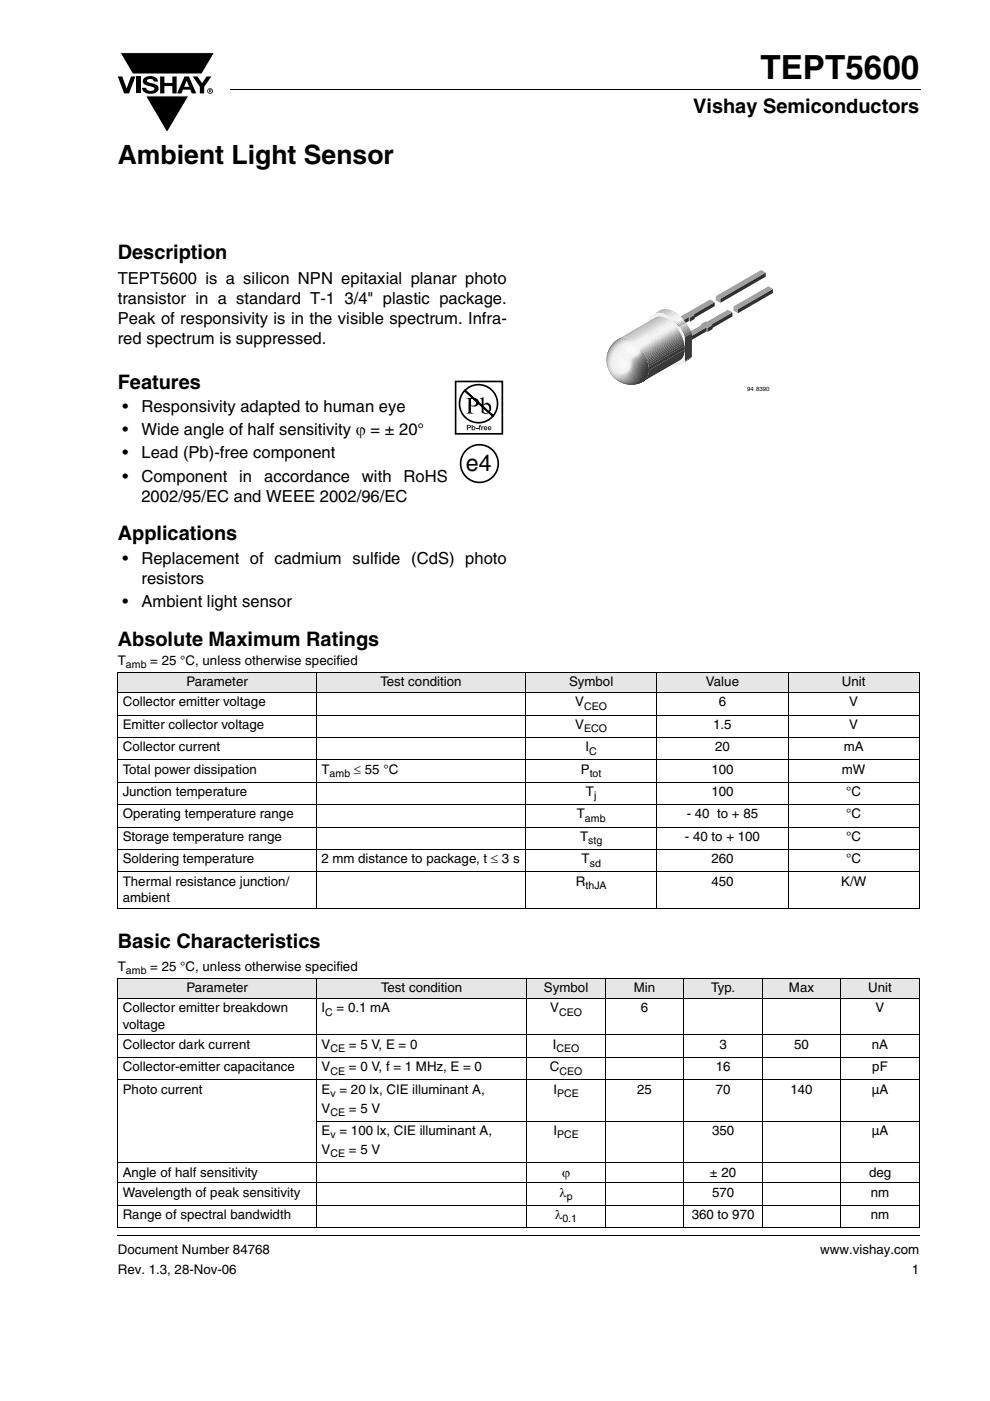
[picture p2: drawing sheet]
<svg xmlns="http://www.w3.org/2000/svg" width="210mm" height="297mm" viewBox="0 0 210 297" stroke-linecap="round" stroke-linejoin="round" font-family="sans-serif">
<g fill="#000">
<path d="M25 16.2h.9l1 2.5 .9-2.5h.9l-1.3 3.6h-1.1zM25.5 11.2h20l-2.7 4.5h-14.7zM28.9 16.2h.9v3.6h-.9zM30.6 16.5a2.1 2.1 0 0 1 2.8 .3l.1 .5h-.9a.79 .79 0 0 0-.7-.6 .79 .79 0 0 0-.7 .4l.2 .3 1 .3a1.08 1.08 0 0 1 1.2 1 1.08 1.08 0 0 1-1.1 1.1 1.73 1.73 0 0 1-2.4-1.2h.9a.96 .96 0 0 0 .8 .7 .96 .96 0 0 0 1-.5 1.68 1.68 0 0 0-1.6-.7 .92 .92 0 0 1-.9-.6 .92 .92 0 0 1 .3-1zM34 16.2h.9v1.4h1.7v-1.4h.9v3.6h-.9v-1.5h-1.7v1.5h-.9zM40.9 16.2h1l1 1.4 .9-1.4h1l-1.5 2.2v1.4h-.9v-1.4zM48.9 18.9l.1 .2zM30.9 20.3h9.2l-4.7 7.8zM24.9 261.9l.1 .2z"/>
<path d="M39.6 17.1l-.5 1.3h1zM39.1 16.2h1l1.5 3.6h-.9l-.3-.8h-1.6l-.3 .8h-.9z"/>
<path d="M44.5 19.1v.1h.2v-.1zM44.3 18.9l.5 .1v.1l-.1 .2 .1 .3-.3-.3-.2 .3zM44.1 19.3a.46 .46 0 0 0 .9 0 .46 .46 0 0 0-.9 0zM44 19.3a.6 .6 0 0 1 1.2 0 .6 .6 0 0 1-1.2 0z"/>
</g>
<path d="M25.5 11.2h20l-2.7 4.5h-14.7zM30.9 20.3h9.2l-4.7 7.8z" fill="none" stroke="#fff" stroke-width=".21"/>
<path d="M49 19h146.3M25 262h170.1" fill="none" stroke="#000" stroke-width=".21"/>
<g fill="#fff">
<path d="M113.5 41h81v60h-81z"/>
<path d="M128.6 57.3h35.3v25.9h-35.3z"/>
</g>
<g fill="#2c2c2c">
<path d="M147.1 66.6l4.5-2.5v.8l-4.5 2.6z"/>
<path d="M146.3 67.3l1.1-.5v.8l-1.1 .6z"/>
</g>
<path d="M146.1 67.2l.2 .1v.9l-.2-.1z" fill="#a3a3a3"/>
<path d="M150.9 68.8l4.4-2.6v.9l-4.4 2.6z" fill="#2c2c2c"/>
<g fill="#a3a3a3">
<path d="M148.7 68.7l.2 .1v.9l-.2-.1z"/>
<path d="M149.9 69.4l.2 .1v.9l-.2-.1z"/>
</g>
<path d="M150.1 69.5l1-.6v.9l-1 .6z" fill="#2c2c2c"/>
<path d="M140.7 69.2l1 .6v.8l-1-.5z" fill="#a3a3a3"/>
<path d="M141.7 69.8l4.4-2.6v.9l-4.4 2.5z" fill="#2c2c2c"/>
<path d="M140.7 69.2l9.9-5.7 1 .6-4.5 2.5 .3 .2-1.1 .5-.2-.1-4.4 2.6z" fill="#9c9c9c"/>
<path d="M139.2 70.1l1.5-.9v.9l-1.5 .8z" fill="#3b3b3b"/>
<path d="M139.2 70.9l1.5-.8 1 .5-1.5 .9z" fill="#d3d3d3"/>
<path d="M145.4 72l4.5-2.6v.9l-4.5 2.5z" fill="#2c2c2c"/>
<path d="M144.5 71.4l.9 .6v.8l-.9-.5z" fill="#a3a3a3"/>
<path d="M144.5 71.4l4.4-2.6-.2-.1 1-.6 .2 .1 4.5-2.5 .9 .5-4.4 2.6 .2 .1-1 .6-.2-.1-4.5 2.6z" fill="#9c9c9c"/>
<path d="M144.6 77.1l.7-.6 1.5-.8-.5 .4z" fill="#373737"/>
<path d="M143 73.1l1.5-.8 .9 .5-1.5 .9z" fill="#d3d3d3"/>
<path d="M145.2 74a2.56 2.56 0 0 1-1.1 2.5z" fill="#373737"/>
<path d="M138.5 66.6l1.7-.9z" fill="#7c7c7c"/>
<path d="M138.7 66.5l1.6-.9z" fill="#838383"/>
<path d="M138.8 66.5l1.7-.9z" fill="#8b8b8b"/>
<path d="M139 66.4l1.7-.9z" fill="#939393"/>
<path d="M139.2 66.4l1.7-.9z" fill="#9a9a9a"/>
<path d="M139.4 66.3l1.7-.8z" fill="#a2a2a2"/>
<path d="M139.6 66.3l1.7-.8z" fill="#aaa"/>
<path d="M139.8 66.3l1.5-.8h.2l-1.5 .9z" fill="#b1b1b1"/>
<path d="M140 66.4l1.5-.9h.3l-1.5 .9z" fill="#b9b9b9"/>
<path d="M140.3 66.4l1.5-.9 .3 .1-1.5 .9z" fill="#c1c1c1"/>
<path d="M140.6 66.5l1.5-.9 .4 .2-1.5 .8z" fill="#c8c8c8"/>
<path d="M141 66.6l1.5-.8 .4 .2-1.4 .8z" fill="#d0d0d0"/>
<path d="M141.5 66.8l1.4-.8 .2 .1-1.5 .8z" fill="#d7d7d7"/>
<path d="M138.9 74.1l6.3-.8v.8z" fill="#373737"/>
<path d="M138.9 74.1l6.3-1.2v.4z" fill="#3e3e3e"/>
<path d="M138.9 74.1l6.2-1.6 .1 .4z" fill="#464646"/>
<path d="M138.9 74.1l6.1-1.9 .1 .3z" fill="#4e4e4e"/>
<path d="M138.9 74.1l6-2.2 .1 .3z" fill="#555"/>
<path d="M138.9 74.1l5.9-2.4 .1 .2z" fill="#5d5d5d"/>
<path d="M138.9 74.1l5.8-2.7 .1 .3z" fill="#656565"/>
<path d="M138.9 74.1l5.7-2.9 .1 .2z" fill="#6c6c6c"/>
<path d="M138.9 74.1l5.6-3.1 .1 .2z" fill="#747474"/>
<path d="M138.9 74.1l5.6-3.2v.1z" fill="#7c7c7c"/>
<path d="M138.9 74.1l5.5-3.4 .1 .2z" fill="#838383"/>
<path d="M138.9 74.1l5.4-3.5 .1 .1z" fill="#8b8b8b"/>
<path d="M138.9 74.1l5.3-3.7 .1 .2z" fill="#939393"/>
<path d="M138.9 74.1l5.3-3.8v.1z" fill="#9a9a9a"/>
<path d="M138.9 74.1l5.2-3.9 .1 .1z" fill="#a2a2a2"/>
<path d="M138.9 74.1l5.1-4 .1 .1z" fill="#aaa"/>
<path d="M138.9 74.1l5.1-4.1v.1z" fill="#b1b1b1"/>
<path d="M138.9 74.1l5-4.2 .1 .1z" fill="#b9b9b9"/>
<path d="M138.9 74.1l4.9-4.3 .1 .1z" fill="#c1c1c1"/>
<path d="M138.9 74.1l4.9-4.4v.1z" fill="#c8c8c8"/>
<path d="M138.9 74l4.8-4.4 .1 .1z" fill="#d0d0d0"/>
<path d="M138.9 73.9l4.7-4.4 .1 .1z" fill="#d7d7d7"/>
<path d="M138.9 73.8l4.6-4.4 .1 .1z" fill="#dfdfdf"/>
<path d="M138.9 73.7l4.5-4.4 .1 .1-4.6 4.4z" fill="#e7e7e7"/>
<path d="M138.9 73.6l4.5-4.4v.1l-4.5 4.4z" fill="#eee"/>
<path d="M143.2 69l.2 .2-4.5 4.4v-.2z" fill="#f1f1f1"/>
<path d="M142.6 68.4l.6 .6-4.3 4.4v-.6z" fill="#f2f2f2"/>
<path d="M142.4 68.2l.2 .2-3.7 4.4v-.2z" fill="#f1f1f1"/>
<path d="M142.2 68l.2 .2-3.5 4.4z" fill="#eee"/>
<path d="M142 67.9l.2 .1-3.3 4.5z" fill="#e7e7e7"/>
<path d="M141.8 67.7l.2 .2-3.1 4.4z" fill="#dfdfdf"/>
<path d="M141.5 67.5l.3 .2-2.9 4.5z" fill="#d7d7d7"/>
<path d="M141.1 67.4l.4 .1-2.6 4.5z" fill="#d0d0d0"/>
<path d="M140.8 67.2l.3 .2-2.2 4.4z" fill="#c8c8c8"/>
<path d="M140.5 67.2h.3l-1.9 4.5z" fill="#c1c1c1"/>
<path d="M140.3 67.1l.2 .1-1.6 4.4z" fill="#b9b9b9"/>
<path d="M140 67.1h.3l-1.4 4.5z" fill="#b1b1b1"/>
<path d="M139.9 67.1h.1l-1.1 4.4z" fill="#aaa"/>
<path d="M139.7 67.1h.2l-1 4.5z" fill="#a2a2a2"/>
<path d="M139.5 67.1h.2l-.8 4.5z" fill="#9a9a9a"/>
<path d="M139.4 67.2l.1-.1-.6 4.5z" fill="#939393"/>
<path d="M139.2 67.2h.2l-.5 4.5z" fill="#8b8b8b"/>
<path d="M139.1 67.3l.1-.1-.3 4.5z" fill="#838383"/>
<path d="M139 67.3h.1l-.2 4.5z" fill="#7c7c7c"/>
<path d="M145.3 71.5l1.5-.8v5l-1.5 .8z" fill="#3b3b3b"/>
<path d="M141.6 66.9l1.5-.8 .2 .1-1.5 .9z" fill="#d7d7d7"/>
<path d="M141.8 67.1l1.5-.9 .3 .2-1.5 .8z" fill="#dfdfdf"/>
<path d="M142.1 67.2l1.5-.8 .2 .2-1.5 .8z" fill="#e7e7e7"/>
<path d="M142.3 67.4l1.5-.8 .2 .1-1.5 .9z" fill="#eee"/>
<path d="M142.5 67.6l1.5-.9 .3 .2-1.5 .9z" fill="#f1f1f1"/>
<path d="M142.8 67.8l1.5-.9 .7 .8-1.5 .8z" fill="#f2f2f2"/>
<path d="M143.5 68.5l1.5-.8 .1 .2-1.5 .8z" fill="#f1f1f1"/>
<path d="M143.6 68.7l1.5-.8 .1 .1-1.4 .9z" fill="#eee"/>
<path d="M143.8 68.9l1.4-.9 .1 .1-1.4 .9z" fill="#e7e7e7"/>
<path d="M143.9 69l1.4-.9 .1 .2-1.5 .8z" fill="#dfdfdf"/>
<path d="M143.9 69.1l1.5-.8 .1 .1-1.5 .8z" fill="#d7d7d7"/>
<path d="M144 69.2l1.5-.8 .1 .1-1.5 .8z" fill="#d0d0d0"/>
<path d="M144.1 69.3l1.5-.8 .1 .1-1.5 .8z" fill="#c8c8c8"/>
<path d="M144.2 69.4l1.5-.8v.1l-1.4 .9z" fill="#c1c1c1"/>
<path d="M144.3 69.6l1.4-.9 .1 .1-1.5 .9z" fill="#b9b9b9"/>
<path d="M144.3 69.7l1.5-.9 .1 .1-1.5 .9z" fill="#b1b1b1"/>
<path d="M144.4 69.8l1.5-.9 .1 .2-1.5 .8z" fill="#aaa"/>
<path d="M144.5 69.9l1.5-.8v.1l-1.4 .8z" fill="#a2a2a2"/>
<path d="M144.6 70l1.4-.8 .1 .1-1.5 .9z" fill="#9a9a9a"/>
<path d="M144.6 70.2l1.5-.9 .1 .2-1.5 .8z" fill="#939393"/>
<path d="M144.7 70.3l1.5-.8 .1 .1-1.5 .9z" fill="#8b8b8b"/>
<path d="M144.8 70.5l1.5-.9 .1 .2-1.5 .9z" fill="#838383"/>
<path d="M144.9 70.7l1.5-.9 .1 .2-1.5 .9z" fill="#7c7c7c"/>
<path d="M145 70.9l1.5-.9 .1 .3-1.5 .8z" fill="#747474"/>
<path d="M145.1 71.1l1.5-.8 .1 .2-1.5 .9z" fill="#6c6c6c"/>
<path d="M145.2 71.4l1.5-.9 .1 .2-1.5 .8z" fill="#656565"/>
<path d="M139.2 70.1v.8l1 .6v-.9zM143 72.3v.8l.9 .6v-.9zM138.3 66.8a3.2 3.2 0 0 1 3.9 .5l1.5 1.5 .9 1.3 .7 1.4v5a2.59 2.59 0 0 1-3.7 .3 9.2 9.2 0 0 1-4.3-8.3l.2-.7z" fill="#eee"/>
<g fill="#373737">
<path d="M137.5 77.8l7.7-3.8a2.52 2.52 0 0 1-1 2.4l-7.7 4.5a3 3 0 0 0 1-3.1z"/>
<path d="M137.5 77.8l7.7-3.8a2.52 2.52 0 0 1-1 2.4l-6.7 2.2z"/>
<path d="M136.5 78.6h1v-.8l7.7-4.5a3.2 3.2 0 0 1-1 3.1z"/>
</g>
<path d="M137.5 77.3l7.7-4.4v.4l-7.7 4.5z" fill="#3e3e3e"/>
<path d="M137.4 77l7.7-4.5 .1 .4-7.7 4.4z" fill="#464646"/>
<path d="M137.3 76.7l7.7-4.5 .1 .3-7.7 4.5z" fill="#4e4e4e"/>
<path d="M137.2 76.4l7.7-4.5 .1 .3-7.7 4.5z" fill="#555"/>
<path d="M137.1 76.1l7.7-4.4 .1 .2-7.7 4.5z" fill="#5d5d5d"/>
<path d="M137 75.9l7.7-4.5 .1 .3-7.7 4.4z" fill="#656565"/>
<path d="M136.9 75.7l7.7-4.5 .1 .2-7.7 4.5z" fill="#6c6c6c"/>
<path d="M136.8 75.5l7.7-4.5 .1 .2-7.7 4.5z" fill="#747474"/>
<path d="M136.8 75.3l7.7-4.4v.1l-7.7 4.5z" fill="#7c7c7c"/>
<path d="M136.7 75.1l7.7-4.4 .1 .2-7.7 4.4z" fill="#838383"/>
<path d="M136.6 75l7.7-4.4 .1 .1-7.7 4.4z" fill="#8b8b8b"/>
<path d="M136.5 74.9l7.7-4.5 .1 .2-7.7 4.4z" fill="#939393"/>
<path d="M136.5 74.8l7.7-4.5v.1l-7.7 4.5z" fill="#9a9a9a"/>
<path d="M136.4 74.6l7.7-4.4 .1 .1-7.7 4.5z" fill="#a2a2a2"/>
<path d="M136.3 74.5l7.7-4.4 .1 .1-7.7 4.4z" fill="#aaa"/>
<path d="M136.3 74.4l7.7-4.4v.1l-7.7 4.4z" fill="#b1b1b1"/>
<path d="M136.2 74.3l7.7-4.4 .1 .1-7.7 4.4z" fill="#b9b9b9"/>
<path d="M136.1 74.2l7.7-4.4 .1 .1-7.7 4.4z" fill="#c1c1c1"/>
<path d="M136.1 74.1l7.7-4.4v.1l-7.7 4.4z" fill="#c8c8c8"/>
<path d="M136 74l7.7-4.4 .1 .1-7.7 4.4z" fill="#d0d0d0"/>
<path d="M135.9 73.9l7.7-4.4 .1 .1-7.7 4.4z" fill="#d7d7d7"/>
<path d="M135.8 73.8l7.7-4.4 .1 .1-7.7 4.4z" fill="#dfdfdf"/>
<path d="M135.7 73.7l7.7-4.4 .1 .1-7.7 4.4z" fill="#e7e7e7"/>
<path d="M135.7 73.6l7.7-4.4v.1l-7.7 4.4z" fill="#eee"/>
<path d="M135.5 73.4l7.7-4.4 .2 .2-7.7 4.4z" fill="#f1f1f1"/>
<path d="M134.9 72.8l7.7-4.4 .6 .6-7.7 4.4z" fill="#f2f2f2"/>
<path d="M134.7 72.6l7.7-4.4 .2 .2-7.7 4.4z" fill="#f1f1f1"/>
<path d="M134.5 72.5l7.7-4.5 .2 .2-7.7 4.4z" fill="#eee"/>
<path d="M134.3 72.3l7.7-4.4 .2 .1-7.7 4.5z" fill="#e7e7e7"/>
<path d="M134.1 72.2l7.7-4.5 .2 .2-7.7 4.4z" fill="#dfdfdf"/>
<path d="M133.8 72l7.7-4.5 .3 .2-7.7 4.5z" fill="#d7d7d7"/>
<path d="M133.4 71.8l7.7-4.4 .4 .1-7.7 4.5z" fill="#d0d0d0"/>
<path d="M133.1 71.7l7.7-4.5 .3 .2-7.7 4.4z" fill="#c8c8c8"/>
<path d="M132.8 71.6l7.7-4.4h.3l-7.7 4.5z" fill="#c1c1c1"/>
<path d="M132.5 71.6l7.8-4.5 .2 .1-7.7 4.4z" fill="#b9b9b9"/>
<path d="M132.3 71.5l7.7-4.4h.3l-7.8 4.5z" fill="#b1b1b1"/>
<path d="M132.1 71.5l7.9-4.4z" fill="#aaa"/>
<path d="M132 71.6l7.9-4.5z" fill="#a2a2a2"/>
<path d="M131.8 71.6l7.9-4.5z" fill="#9a9a9a"/>
<path d="M131.7 71.6l7.8-4.5z" fill="#939393"/>
<path d="M131.5 71.7l7.9-4.5z" fill="#8b8b8b"/>
<path d="M131.4 71.7l7.8-4.5z" fill="#838383"/>
<path d="M131.3 71.8l7.8-4.5z" fill="#7c7c7c"/>
<g fill="#f1f1f1">
<path d="M130.1 72.7a2.87 2.87 0 0 1 4.5-.1 7.6 7.6 0 0 1 2.8 7 3.6 3.6 0 0 1-4 1.9 2.98 2.98 0 0 1-3.2-3l.1 1a2.07 2.07 0 0 0 .9 1.3 5.2 5.2 0 0 1-1.1-8.1z"/>
<path d="M130.3 72.5a2.75 2.75 0 0 1 4.1-.1l.5 .4a2.65 2.65 0 0 0-3.5 1.1l-.4 .5a3 3 0 0 0-.5 4.1 1.76 1.76 0 0 0 2.2 .4 1.76 1.76 0 0 0 .8-2v-.4a.71 .71 0 0 1 .6-.8 1.72 1.72 0 0 0 1.5-2l-.1-.3a7 7 0 0 1 1.8 6.6 4.1 4.1 0 0 1-4.1 1.5l-1.1-.3a2.55 2.55 0 0 1-1.9-2.7l.1 1a2.07 2.07 0 0 0 .9 1.3 5.2 5.2 0 0 1-.9-8.3z"/>
</g>
<path d="M130.3 72.5a2.76 2.76 0 0 1 4.1-.1l.3 .2a2.97 2.97 0 0 0-3.7 1.5 3.3 3.3 0 0 0-.8 4.4l.1 1a2.07 2.07 0 0 0 .9 1.3 5.2 5.2 0 0 1-.9-8.3z" fill="#eee"/>
<path d="M130.3 72.5a2.79 2.79 0 0 1 4.2 0 3.5 3.5 0 0 0-4.1 1.9 3.5 3.5 0 0 0-.3 4.3l.1 .1a2.48 2.48 0 0 0 1 2 5.2 5.2 0 0 1-.9-8.3z" fill="#e7e7e7"/>
<path d="M130.3 72.5a2.73 2.73 0 0 1 4-.2 4 4 0 0 0-4.4 2.6 3.4 3.4 0 0 0 .2 4.1l.5 1.3 .6 .5a5.2 5.2 0 0 1-.9-8.3z" fill="#dfdfdf"/>
<path d="M130.3 72.5a2.66 2.66 0 0 1 3.8-.3 4.8 4.8 0 0 0-4.7 5.9l.3 .7 .5 .5 .5 1.1 .5 .4a5.2 5.2 0 0 1-.9-8.3z" fill="#d7d7d7"/>
<path d="M130.3 72.5a2.68 2.68 0 0 1 3.5-.5 4.9 4.9 0 0 0-4.4 6.5l.9 1 .3 .8 .6 .5a5.2 5.2 0 0 1-.9-8.3z" fill="#d0d0d0"/>
<path d="M130.2 78.5a2.02 2.02 0 0 0 2.4 .4 2.02 2.02 0 0 0 1.1-2.2v-.5l.3-.3a2.09 2.09 0 0 0 1.7-2l-.1-.3a6.9 6.9 0 0 1 1.7 6.4 4.1 4.1 0 0 1-4.1 1.5l-1.1-.3a2.55 2.55 0 0 1-1.9-2.7z" fill="#eee"/>
<path d="M130.3 72.5a2.65 2.65 0 0 1 3.1-.7 5.2 5.2 0 0 0-4.2 6.5l.4 .7 1.6 1.8a5.2 5.2 0 0 1-.9-8.3z" fill="#c8c8c8"/>
<path d="M130.2 78.8a2.19 2.19 0 0 0 2.6 .2 2.19 2.19 0 0 0 1-2.4 1.33 1.33 0 0 1 1.1-1.1 1.61 1.61 0 0 0 .9-1.8 6.7 6.7 0 0 1 1.5 6.3 4.1 4.1 0 0 1-4.1 1.5l-1.1-.3a2.51 2.51 0 0 1-1.9-2.4z" fill="#e7e7e7"/>
<path d="M130.3 72.5a2.65 2.65 0 0 1 2.8-.8 5.3 5.3 0 0 0-3.8 6.9l1.9 2.2a5.2 5.2 0 0 1-.9-8.3z" fill="#c1c1c1"/>
<path d="M130.2 79.1a2.37 2.37 0 0 0 2.6 0 2.37 2.37 0 0 0 1-2.5 2.11 2.11 0 0 1 1.5-1.4l.5-.7v-.7a6.6 6.6 0 0 1 1.5 6.2 4.1 4.1 0 0 1-4.1 1.5l-1.1-.3a2.48 2.48 0 0 1-1.9-2.1z" fill="#dfdfdf"/>
<path d="M130.3 72.5a2.85 2.85 0 0 1 2.5-.9 5.4 5.4 0 0 0-3.5 7.1l1.9 2.1a5.2 5.2 0 0 1-.9-8.3z" fill="#b9b9b9"/>
<path d="M130.2 79.3a2.52 2.52 0 0 0 3.7-2.6l.1-.4 .5-.4a2 2 0 0 0 1.4-2 6.5 6.5 0 0 1 1.4 6.1 4.1 4.1 0 0 1-4.1 1.5l-1.1-.3a2.47 2.47 0 0 1-1.9-1.9z" fill="#d7d7d7"/>
<path d="M130.3 72.5a2.94 2.94 0 0 1 2.2-.9 5.4 5.4 0 0 0-3.2 7.2l1.9 2a5.2 5.2 0 0 1-.9-8.3z" fill="#b1b1b1"/>
<path d="M130.3 79.5a2.69 2.69 0 0 0 3.7-2.7 2.25 2.25 0 0 1 1.5-1.6l.4-.7 .1-.5a6.5 6.5 0 0 1 1.3 6 4.1 4.1 0 0 1-4.1 1.5l-1.1-.3a2.6 2.6 0 0 1-1.8-1.7z" fill="#d0d0d0"/>
<path d="M130.3 79.7a2.74 2.74 0 0 0 3.8-2.5v-.4a2.48 2.48 0 0 1 1.4-1.5l.3-.4 .3-.8a6.5 6.5 0 0 1 1.2 5.9 4.1 4.1 0 0 1-4.1 1.5l-1.1-.3a2.63 2.63 0 0 1-1.8-1.5z" fill="#c8c8c8"/>
<path d="M130.3 72.5a3.1 3.1 0 0 1 2-1 5.2 5.2 0 0 0-2.4 8.2l1.3 1.1a5.2 5.2 0 0 1-.9-8.3z" fill="#aaa"/>
<path d="M130.4 79.9a2.09 2.09 0 0 0 2.9-.7 4.9 4.9 0 0 0 1-2.6l.2-.4 1.4-1.3 .2-.7a6.4 6.4 0 0 1 1.2 5.8 4.1 4.1 0 0 1-4.1 1.5l-1.3-.3a2.44 2.44 0 0 1-1.5-1.3z" fill="#c1c1c1"/>
<path d="M130.3 72.5a3.2 3.2 0 0 1 1.8-1 5.2 5.2 0 0 0-2.2 8.3l1.3 1a5.2 5.2 0 0 1-.9-8.3z" fill="#a2a2a2"/>
<path d="M130.5 80a1.9 1.9 0 0 0 2.7-.6 4.1 4.1 0 0 0 1.1-2.6l.3-.5 1.3-1.3 .3-.7a6.4 6.4 0 0 1 1.1 5.7 4.1 4.1 0 0 1-4.1 1.5l-1.3-.3a2.48 2.48 0 0 1-1.4-1.2z" fill="#b9b9b9"/>
<path d="M130.3 72.5l1-.7 .7-.2a5.2 5.2 0 0 0-1 9.1l.2 .1a5.2 5.2 0 0 1-.9-8.3z" fill="#9a9a9a"/>
<path d="M130.5 80.1a2.22 2.22 0 0 0 3.2-1.1l.4-.9a3.3 3.3 0 0 1 1.7-2.8l.5-.9a6.3 6.3 0 0 1 1 5.6 4.1 4.1 0 0 1-4.1 1.5l-1.1-.3a2.84 2.84 0 0 1-1.6-1.1z" fill="#b1b1b1"/>
<path d="M130.6 80.2a2.04 2.04 0 0 0 3-.9l.5-.9 .2-.9a4.9 4.9 0 0 1 1.7-2.3l.3-.7a6.3 6.3 0 0 1 1 5.5 4.1 4.1 0 0 1-4.1 1.5l-1.6-.5z" fill="#aaa"/>
<g fill="#939393">
<path d="M130.3 72.5l1-.7 .5-.2a5.6 5.6 0 0 0-3 5.8 5.2 5.2 0 0 1 1.5-4.9z"/>
<path d="M129.7 79.5l1.5 1.3z"/>
</g>
<path d="M136.4 74.6a5.8 5.8 0 0 1 .7 5.7 4.8 4.8 0 0 1-6.4 .1 2.17 2.17 0 0 0 3.2-1.3l.2-.5a5.9 5.9 0 0 1 2.1-3.6z" fill="#a2a2a2"/>
<g fill="#8b8b8b">
<path d="M130.3 72.5l1.4-.9a5.6 5.6 0 0 0-3.1 5.2 5.3 5.3 0 0 1 1.7-4.3z"/>
<path d="M130.1 80l1.1 .8z"/>
</g>
<path d="M130.7 80.5a2.12 2.12 0 0 0 3.3-1.4l.4-.8a5.2 5.2 0 0 1 1.8-3.1l.3-.5a5.8 5.8 0 0 1 .6 5.6 4.9 4.9 0 0 1-6.4 .2z" fill="#9a9a9a"/>
<g fill="#838383">
<path d="M130.3 72.5l1.2-.8a5.7 5.7 0 0 0-2.9 4.5l.2-1.1 .3-1z"/>
<path d="M130.5 80.4l.7 .4z"/>
</g>
<path d="M130.8 80.5a2.13 2.13 0 0 0 3.3-1.3 8.5 8.5 0 0 1 2.2-3.9l.2-.4a5.5 5.5 0 0 1 .6 5.4 4.9 4.9 0 0 1-6.3 .2z" fill="#939393"/>
<path d="M130.9 80.6a2.11 2.11 0 0 0 3.3-1.2 9.8 9.8 0 0 1 2.4-4.4 5.4 5.4 0 0 1 .5 5.3 4.9 4.9 0 0 1-6.2 .3z" fill="#8b8b8b"/>
<g fill="#7c7c7c">
<path d="M130.3 72.5l1.1-.8a5.5 5.5 0 0 0-2.7 4.1l.4-1.7z"/>
<path d="M130.9 80.6l.3 .2z"/>
</g>
<path d="M131 80.7a2.19 2.19 0 0 0 3.5-1.4 10.1 10.1 0 0 1 2.2-4.2 5.4 5.4 0 0 1 .4 5.2 5 5 0 0 1-6.1 .4z" fill="#838383"/>
<path d="M130.3 72.5l.9-.7a5.4 5.4 0 0 0-2.4 3.4l.5-1.5z" fill="#747474"/>
<path d="M132.2 73.2a2.04 2.04 0 0 1 3.4 .8 1.91 1.91 0 0 1-1.8 1.7 .84 .84 0 0 0-.3 1.1 1.74 1.74 0 0 1-1.3 2.2 1.74 1.74 0 0 1-2.1-1.6 2.61 2.61 0 0 1 1.2-2.7z" fill="#f2f2f2"/>
<path d="M131.1 80.8a2.2 2.2 0 0 0 3.5-1.4 10.5 10.5 0 0 1 2.1-4.1 5.3 5.3 0 0 1 .4 5 5 5 0 0 1-6 .5z" fill="#7c7c7c"/>
<path d="M130.3 72.5l-.9 1.2-.5 .8 .8-1.3 .9-1z" fill="#6c6c6c"/>
<path d="M131.3 80.9a2.35 2.35 0 0 0 3.6-1.8 8.9 8.9 0 0 1 1.9-3.6 5.2 5.2 0 0 1 .3 4.8 4.9 4.9 0 0 1-5.8 .6z" fill="#747474"/>
<path d="M132.2 73.3a1.96 1.96 0 0 1 3.3 .6 1.55 1.55 0 0 1-1.4 1.6l-.3 .1a.86 .86 0 0 0-.3 1.3 1.63 1.63 0 0 1-1.4 2 1.63 1.63 0 0 1-1.8-1.6 2.18 2.18 0 0 1 1-2.3z" fill="#f2f2f2"/>
<path d="M136.9 75.7a5.1 5.1 0 0 1 .2 4.6 4.9 4.9 0 0 1-5.5 .8 2.36 2.36 0 0 0 3.5-2.1 9.1 9.1 0 0 1 1.8-3.3z" fill="#6c6c6c"/>
<path d="M132.3 73.3a1.79 1.79 0 0 1 1.9-.6 1.79 1.79 0 0 1 1.3 1.6 1.96 1.96 0 0 1-1.9 1.3l-.3 .4 .1 .9a1.57 1.57 0 0 1-1.4 2 1.57 1.57 0 0 1-1.7-1.7 1.93 1.93 0 0 1 1.1-2.1z" fill="#f3f3f3"/>
<path d="M137 75.9a4.5 4.5 0 0 1-.2 4.7 5.1 5.1 0 0 1-4.8 .6 2.37 2.37 0 0 0 3.3-1.8 7.9 7.9 0 0 1 1.7-3.5z" fill="#656565"/>
<path d="M132.5 73.2a1.72 1.72 0 0 1 1.8-.4 1.72 1.72 0 0 1 1.1 1.4v.2a1.6 1.6 0 0 1-1.6 1.1l-.4 .1-.2 .3a2.57 2.57 0 0 1-.5 2.7 1.78 1.78 0 0 1-2.3-1.1 1.78 1.78 0 0 1 1.2-2.3l.3-.4 .1-.8z" fill="#f3f3f3"/>
<path d="M137.1 76.1a4.4 4.4 0 0 1-.3 4.5 5.1 5.1 0 0 1-4.5 .7 2.42 2.42 0 0 0 3.2-2 7.4 7.4 0 0 1 1.6-3.2z" fill="#5d5d5d"/>
<path d="M132.5 73.3a1.67 1.67 0 0 1 2.9 .8 1.49 1.49 0 0 1-1.7 1.3l-.5 .2a.76 .76 0 0 0 0 .9 1.43 1.43 0 0 1-.3 1.8 1.43 1.43 0 0 1-1.8 .1 1.89 1.89 0 0 1 .8-3.3l.3-1.3z" fill="#f4f4f4"/>
<path d="M137.2 76.4a4.3 4.3 0 0 1-.4 4.2 5.1 5.1 0 0 1-4.1 .8 2.46 2.46 0 0 0 3-2.3l.7-1.5z" fill="#555"/>
<path d="M132.7 73.3a1.5 1.5 0 0 1 1.7-.4 1.5 1.5 0 0 1 .9 1.5 2.93 2.93 0 0 1-2.3 1.1v.5a1.69 1.69 0 0 1-.9 2.7 1.72 1.72 0 0 1-1.5-1.7 1.72 1.72 0 0 1 1.4-1.7l.2-.2a2.04 2.04 0 0 1 .5-1.8z" fill="#f4f4f4"/>
<path d="M137.3 76.6a4.2 4.2 0 0 1-.5 4l-1.7 .8-2 .1a2.48 2.48 0 0 0 2.8-2.1l.5-1.3z" fill="#4e4e4e"/>
<path d="M137.4 77a3.5 3.5 0 0 1-.9 3.9l-1.4 .5-1.5 .2a2.62 2.62 0 0 0 2.7-2.6l.5-1.2z" fill="#464646"/>
<path d="M137.5 77.3a3 3 0 0 1-1.7 3.9l-1.7 .4a2.98 2.98 0 0 0 2.6-2.9z" fill="#3e3e3e"/>
<g fill="#f5f5f5">
<path d="M131.1 75.8l.4-.2a.85 .85 0 0 1 1-.2 .85 .85 0 0 1 .5 .8 1.48 1.48 0 0 1-1.1 2.4 1.62 1.62 0 0 1-.8-2.8z"/>
<path d="M131.2 75.9l.3-.2a1.01 1.01 0 0 1 1.6 .9 1.28 1.28 0 0 1-.9 1.9 1.28 1.28 0 0 1-1.5-1.4l.2-.9z"/>
</g>
<path d="M131.2 76a.99 .99 0 0 1 1.6 .2 1.48 1.48 0 0 1-.5 2.3 1.44 1.44 0 0 1-1.4-.9 1.44 1.44 0 0 1 .3-1.6z" fill="#f6f6f6"/>
<path d="M137.5 77.8a2.93 2.93 0 0 1-2.8 3.7 3 3 0 0 0 2.3-2.8z" fill="#373737"/>
<g fill="#f6f6f6">
<path d="M131.3 76a.97 .97 0 0 1 1.5 .3 1.38 1.38 0 0 1-.5 2.1 1.38 1.38 0 0 1-1.4-.8 1.38 1.38 0 0 1 .4-1.6z"/>
<path d="M131.1 76.3a1.07 1.07 0 0 1 1.2-.4 1.07 1.07 0 0 1 .7 1.2 1.05 1.05 0 0 1-.8 1.3 1.05 1.05 0 0 1-1.3-.9v-.8z"/>
</g>
<g fill="#f7f7f7">
<path d="M131.1 76.3a1.02 1.02 0 0 1 1.2-.3 1.02 1.02 0 0 1 .6 1.1 1 1 0 0 1-.8 1.2 1 1 0 0 1-1.1-.9v-.7z"/>
<path d="M131.2 76.4a1.08 1.08 0 0 1 1.5 0 1.08 1.08 0 0 1 0 1.5 1.08 1.08 0 0 1-1.5 0 1.08 1.08 0 0 1 0-1.5z"/>
</g>
<path d="M132.7 73.3a1.47 1.47 0 0 1 1.6-.4 1.47 1.47 0 0 1 1 1.4 2.02 2.02 0 0 1-2.8 .7 1.44 1.44 0 0 1 .2-1.7z" fill="#f5f5f5"/>
<path d="M131.3 76.4a.99 .99 0 0 1 1.5 .5 .99 .99 0 0 1-1 1.3 1.15 1.15 0 0 1-.5-1.8z" fill="#f7f7f7"/>
<path d="M132.8 73.3a1.44 1.44 0 0 1 2.4 .8 1.62 1.62 0 0 1-2.7 .6 1.17 1.17 0 0 1 .3-1.4z" fill="#f5f5f5"/>
<path d="M131.3 76.4a.97 .97 0 0 1 1.4 .4 .97 .97 0 0 1-.5 1.3 1.05 1.05 0 0 1-1-.6 1.05 1.05 0 0 1 .1-1.1z" fill="#f7f7f7"/>
<path d="M132.9 73.3a1.38 1.38 0 0 1 2.3 .8 1.42 1.42 0 0 1-1.3 1.1 1.42 1.42 0 0 1-1.4-.9l.1-.6z" fill="#f6f6f6"/>
<path d="M131.4 76.5a.87 .87 0 0 1 1.3 .5 .87 .87 0 0 1-.9 1 1.01 1.01 0 0 1-.4-1.5z" fill="#f8f8f8"/>
<g fill="#f6f6f6">
<path d="M132.9 73.4a1.31 1.31 0 0 1 1.4-.3 1.31 1.31 0 0 1 .8 1 1.4 1.4 0 0 1-1.1 1 1.4 1.4 0 0 1-1.4-.7l.1-.7z"/>
<path d="M133 73.4a1.23 1.23 0 0 1 1.3-.3 1.23 1.23 0 0 1 .8 1.1 1.24 1.24 0 0 1-1.3 .8 1.24 1.24 0 0 1-1.1-1z"/>
</g>
<path d="M131.4 76.5a.81 .81 0 0 1 1.2 .5 .81 .81 0 0 1-.8 1 .94 .94 0 0 1-.4-1.5z" fill="#f8f8f8"/>
<path d="M133.1 73.4a1.18 1.18 0 0 1 1.9 .7 1.18 1.18 0 0 1-1.2 .9 1.18 1.18 0 0 1-1.1-1z" fill="#f7f7f7"/>
<path d="M131.5 76.6a.74 .74 0 0 1 1.1 .4 .74 .74 0 0 1-.7 .9 .86 .86 0 0 1-.4-1.3z" fill="#f8f8f8"/>
<g fill="#f7f7f7">
<path d="M133.1 73.4a1.06 1.06 0 0 1 1.3-.1 1.06 1.06 0 0 1 .5 1.1 1.14 1.14 0 0 1-1.2 .5 1.14 1.14 0 0 1-.9-.9z"/>
<path d="M133.2 73.5a.97 .97 0 0 1 1.2-.2 .97 .97 0 0 1 .4 1.2 .99 .99 0 0 1-1.2 .4 .99 .99 0 0 1-.6-1.2z"/>
</g>
<path d="M131.5 76.6a.67 .67 0 0 1 1 .4 .67 .67 0 0 1-.6 .9 .77 .77 0 0 1-.4-1.3z" fill="#f8f8f8"/>
<path d="M133.3 73.5a.89 .89 0 0 1 1.1-.1 .89 .89 0 0 1 .3 1.1 .92 .92 0 0 1-1.1 .3 .92 .92 0 0 1-.5-1.1z" fill="#f7f7f7"/>
<path d="M133.3 73.5a.81 .81 0 0 1 1.1-.1 .81 .81 0 0 1 .2 1.1 .85 .85 0 0 1-1 .2 .85 .85 0 0 1-.5-1z" fill="#f8f8f8"/>
<circle cx="131.9" cy="77.1" r=".58" fill="#f9f9f9"/>
<path d="M133.4 73.5a.75 .75 0 0 1 1 0 .75 .75 0 0 1 .2 1 .79 .79 0 0 1-1 .1 .79 .79 0 0 1-.4-.9z" fill="#f8f8f8"/>
<circle cx="131.9" cy="77.2" r=".5" fill="#f9f9f9"/>
<g fill="#f8f8f8">
<path d="M133.4 73.6a.67 .67 0 0 1 1-.1 .67 .67 0 0 1 0 1 .67 .67 0 0 1-.9 0 .67 .67 0 0 1-.1-.9z"/>
<path d="M133.5 73.6a.58 .58 0 0 1 .9 0 .58 .58 0 0 1-.2 .9l-.7-.1a.48 .48 0 0 1 0-.8z"/>
</g>
<g fill="#f9f9f9">
<path d="M133.6 73.9a.4 .4 0 0 1 .4-.2 .4 .4 0 0 1 .4 .3l-.5 .3-.2-.1z"/>
<circle cx="131.9" cy="77.2" r=".4"/>
<circle cx="134" cy="74" r=".53"/>
<circle cx="134" cy="74" r=".45"/>
<circle cx="131.9" cy="77.2" r=".28"/>
<circle cx="134" cy="74" r=".24"/>
</g>
<path d="M152.8 63.4l9.6-5.6v.9l-9.6 5.5z" fill="#2c2c2c"/>
<path d="M151.8 62.8l1 .6v.8l-1-.5z" fill="#a3a3a3"/>
<path d="M151.8 62.8l9.6-5.5 1 .5-9.6 5.6z" fill="#9c9c9c"/>
<path d="M156.5 65.5l7.4-4.2v.8l-7.4 4.3z" fill="#2c2c2c"/>
<path d="M155.6 65l.9 .5v.9l-.9-.6z" fill="#a3a3a3"/>
<path d="M155.6 65l7.4-4.3 .9 .6-7.4 4.2z" fill="#9c9c9c"/>
<path d="M96.5 80.7h10.2v21.7h-10.2z" fill="#fff"/>
<g fill="none" stroke="#000" stroke-width=".35">
<path d="M96.6 80.9h9.9v11.1h-9.9zM98.5 82.9a4 4 0 0 1 5.6-.4 4 4 0 0 1 .5 5.7l-6-5.4 5.9 5.4a4 4 0 0 1-5.7 .4 4 4 0 0 1-.3-5.7z"/>
<circle cx="101.7" cy="98.3" r="4"/>
</g>
<g fill="#000">
<path d="M101 90.7h.4v.2h-.4zM101.7 90.1h.3l-.2 .2 .2 .1-.2 .1v.7h-.1v-.7h-.2zM102.1 90.4h.2v.1l.3-.1v.1l-.3 .1v.6h-.2z"/>
<path d="M99.2 90.2v.4h.4v-.3zM99 90.1h.7l.2 .3-.2 .3-.5 .1v.4h-.2z"/>
<path d="M99.9 84.6v1.3a.75 .75 0 0 0 1.1-.6 .75 .75 0 0 0-1.1-.7zM98.9 84.4a2.81 2.81 0 0 1 2.5 .3 1.02 1.02 0 0 1-.2 1.3 1.02 1.02 0 0 1-1.3 .1v1.3l.5 .3h-1.5l.3-.2 .2-.3v-2.3l-.1-.3z"/>
<path d="M100.2 90.8a.26 .26 0 0 0 .5 0 .26 .26 0 0 0-.5 0zM100 90.1h.2v.4a.38 .38 0 0 1 .5 0 .38 .38 0 0 1 0 .6 .38 .38 0 0 1-.5 0l-.2 .1z"/>
<path d="M102.6 86v1.3l.1 .2a.87 .87 0 0 0 1.1-.4 .87 .87 0 0 0-.2-1.1 .64 .64 0 0 0-1 0zM101.8 84.5l.8-.3v1.6a.89 .89 0 0 1 1.1-.3 .89 .89 0 0 1 .5 1 1.23 1.23 0 0 1-.7 1.1 1.23 1.23 0 0 1-1.3-.1v-2.7z"/>
<path d="M102.8 90.6v.1h.4l-.2-.2zM102.8 90.4h.4l.2 .4h-.6v.2l.5-.1a.42 .42 0 0 1-.6 .2 .42 .42 0 0 1 .1-.7z"/>
<path d="M103.7 90.6l-.1 .1h.5l-.3-.2zM103.6 90.4h.5l.1 .4h-.6l.1 .2 .5-.1a.42 .42 0 0 1-.6 .2 .42 .42 0 0 1 0-.7z"/>
</g>
<g fill="#e6e6e6">
<path d="M25 142.6h42.1v4.2h-42.1z"/>
<path d="M67.1 142.6h44.4v4.2h-44.4z"/>
<path d="M111.5 142.6h27.8v4.2h-27.8z"/>
<path d="M139.3 142.6h27.9v4.2h-27.9z"/>
<path d="M167.2 142.6h27.8v4.2h-27.8z"/>
<path d="M25 207.4h42.1v4.2h-42.1z"/>
<path d="M67.1 207.4h44.7v4.2h-44.7z"/>
<path d="M111.8 207.4h16.6v4.2h-16.6z"/>
<path d="M128.4 207.4h16.7v4.2h-16.7z"/>
<path d="M145.1 207.4h16.6v4.2h-16.6z"/>
<path d="M161.7 207.4h16.7v4.2h-16.7z"/>
<path d="M178.4 207.4h16.6v4.2h-16.6z"/>
</g>
<g fill="none" stroke="#000" stroke-width=".21">
<path d="M24.9 142.6h170.2M24.9 146.8h170.2M24.9 151.6h170.2M24.9 156.3h170.2M25 142.7v49.8M67.1 142.5v50.2M111.5 142.5v50.2M139.3 142.5v50.2M167.2 142.5v50.2M195 142.7v49.8M24.9 161.1h170.2M24.9 165.8h170.2"/>
<path d="M24.9 170.6h170.2M24.9 175.3h170.2M24.9 180.1h170.2M24.9 184.8h170.2M24.9 192.6h170.2M24.9 207.4h170.2M24.9 211.6h170.2M24.9 219.4h170.2M25 207.5v52.7M67.1 207.3v53M111.8 207.3v53M128.4 207.3v53"/>
<path d="M145.1 207.3v53M161.7 207.3v53M178.4 207.3v53M195 207.5v52.7M24.9 224.2h170.2M24.9 228.9h170.2M67.1 237.7h128M24.9 246.5h170.2M24.9 250.7h170.2M24.9 255.5h170.2M24.9 260.2h170.2"/>
</g>
<text font-size="7" x="161.3" y="16.7">TEPT5600</text>
<text font-size="5.6" x="25" y="34.8">Ambient Light Sensor</text>
<text font-size="4.9" x="98.8" y="99.9">e4</text>
<g font-size="4.2">
<text x="147" y="24">Vishay Semiconductors</text>
<text x="25" y="55">Description</text>
<text x="25" y="82.5">Features</text>
<text x="25" y="114.4">Applications</text>
<text x="25" y="136.9">Absolute Maximum Ratings</text>
<text x="25" y="201.1">Basic Characteristics</text>
</g>
<g font-size="3.5">
<text x="25" y="60.2">TEPT5600 is a silicon NPN epitaxial planar photo</text>
<text x="25" y="64.4">transistor in a standard T-1 3/4&quot; plastic package.</text>
<text x="25" y="68.6">Peak of responsivity is in the visible spectrum. Infra-</text>
<text x="25" y="72.9">red spectrum is suppressed.</text>
<text x="26" y="87.3">•</text>
<text x="30" y="87.3">Responsivity adapted to human eye</text>
<text x="26" y="92.3">•</text>
<text x="30" y="92.3">Wide angle of half sensitivity ϕ = ± 20°</text>
<text x="25.9" y="97.2">•</text>
<text x="30" y="97.2">Lead (Pb)-free component</text>
<text x="25.9" y="102.1">•</text>
<text x="30" y="102.1">Component</text>
<text x="30" y="106.4">2002/95/EC and WEEE 2002/96/EC</text>
<text x="50.7" y="102.1">in</text>
<text x="56" y="102.1">accordance</text>
<text x="76.8" y="102.1">with</text>
<text x="85.6" y="102.1">RoHS</text>
<text x="26" y="119.5">•</text>
<text x="30" y="119.5">Replacement of cadmium sulfide (CdS) photo</text>
<text x="30" y="123.8">resistors</text>
<text x="26" y="128.7">•</text>
<text x="30" y="128.7">Ambient light sensor</text>
</g>
<g font-size="2.8">
<text x="25" y="140.9">T</text>
<text x="31.9" y="140.9">= 25 °C, unless otherwise specified</text>
<text x="26" y="149.8">Collector emitter voltage</text>
<text x="39.5" y="145.5">Parameter</text>
<text x="80.7" y="145.5">Test condition</text>
<text x="120.7" y="145.5">Symbol</text>
<text x="122" y="149.8">V</text>
<text x="149.7" y="145.5">Value</text>
<text x="152.4" y="149.8">6</text>
<text x="178.6" y="145.5">Unit</text>
<text x="180.1" y="149.8">V</text>
<text x="26" y="154.5">Emitter collector voltage</text>
<text x="122" y="154.5">V</text>
<text x="151.3" y="154.5">1.5</text>
<text x="180.1" y="154.5">V</text>
<text x="26" y="159.3">Collector current</text>
<text x="124.2" y="159.3">I</text>
<text x="151.7" y="159.3">20</text>
<text x="179" y="159.3">mA</text>
<text x="26" y="164">Total power dissipation</text>
<text x="68.2" y="164">T</text>
<text x="75.1" y="164">≤ 55 °C</text>
<text x="123.2" y="164">P</text>
<text x="150.9" y="164">100</text>
<text x="178.6" y="164">mW</text>
<text x="26" y="168.8">Junction temperature</text>
<text x="26" y="173.5">Operating temperature range</text>
<text x="122.3" y="173.5">T</text>
<text x="124.3" y="168.8">T</text>
<text x="145.7" y="173.5">- 40 to + 85</text>
<text x="150.9" y="168.8">100</text>
<text x="179.5" y="168.8">°C</text>
<text x="179.5" y="173.5">°C</text>
<text x="26" y="178.3">Storage temperature range</text>
<text x="123" y="178.3">T</text>
<text x="145.3" y="178.3">- 40 to + 100</text>
<text x="179.5" y="178.3">°C</text>
<text x="26" y="183">Soldering temperature</text>
<text x="68.2" y="183">2 mm distance to package, t ≤ 3 s</text>
<text x="123.3" y="183">T</text>
<text x="150.9" y="183">260</text>
<text x="179.5" y="183">°C</text>
<text x="26" y="187.8">Thermal resistance junction/</text>
<text x="26" y="191.3">ambient</text>
<text x="122.2" y="187.8">R</text>
<text x="150.9" y="187.8">450</text>
<text x="178.4" y="187.8">K/W</text>
<text x="25" y="205.8">T</text>
<text x="31.9" y="205.8">= 25 °C, unless otherwise specified</text>
<text x="26" y="214.6">Collector emitter breakdown</text>
<text x="39.6" y="210.4">Parameter</text>
<text x="68.2" y="214.6">I</text>
<text x="71.4" y="214.6">= 0.1 mA</text>
<text x="80.8" y="210.4">Test condition</text>
<text x="115.4" y="210.4">Symbol</text>
<text x="116.7" y="214.6">V</text>
<text x="134.5" y="210.4">Min</text>
<text x="135.9" y="214.6">6</text>
<text x="150.9" y="210.4">Typ.</text>
<text x="167.3" y="210.4">Max</text>
<text x="184.1" y="210.4">Unit</text>
<text x="185.7" y="214.6">V</text>
<text x="26" y="218.1">voltage</text>
<text x="26" y="227.1">Collector-emitter capacitance</text>
<text x="26" y="222.4">Collector dark current</text>
<text x="68.2" y="227.1">V</text>
<text x="68.2" y="222.4">V</text>
<text x="74" y="222.4">= 5 V, E = 0</text>
<text x="74" y="227.1">= 0 V, f = 1 MHz, E = 0</text>
<text x="116.6" y="227.1">C</text>
<text x="117.2" y="222.4">I</text>
<text x="151.8" y="227.1">16</text>
<text x="152.6" y="222.4">3</text>
<text x="168.4" y="222.4">50</text>
<text x="184.9" y="222.4">nA</text>
<text x="185" y="227.1">pF</text>
<text x="26" y="231.9">Photo current</text>
<text x="68.2" y="231.9">E = 20 lx, CIE illuminant A,</text>
<text x="117.4" y="231.9">I</text>
<text x="135.1" y="231.9">25</text>
<text x="151.8" y="231.9">70</text>
<text x="167.7" y="231.9">140</text>
<text x="184.9" y="231.9">µA</text>
<text x="68.2" y="235.9">V</text>
<text x="74" y="235.9">= 5 V</text>
<text x="68.2" y="240.7">E = 100 lx, CIE illuminant A,</text>
<text x="68.2" y="244.7">V</text>
<text x="74" y="244.7">= 5 V</text>
<text x="117.4" y="240.7">I</text>
<text x="151" y="240.7">350</text>
<text x="184.9" y="240.7">µA</text>
<text x="26" y="249.4">Angle of half sensitivity</text>
<text x="119.2" y="249.4">ϕ</text>
<text x="150.6" y="249.4">± 20</text>
<text x="184.3" y="249.4">deg</text>
<text x="26" y="253.7">Wavelength of peak sensitivity</text>
<text x="118.7" y="253.7">λ</text>
<text x="151" y="253.7">570</text>
<text x="184.7" y="253.7">nm</text>
<text x="26" y="258.4">Range of spectral bandwidth</text>
<text x="117.7" y="258.4">λ</text>
<text x="146.7" y="258.4">360 to 970</text>
<text x="184.7" y="258.4">nm</text>
<text x="25" y="265.9">Document Number 84768</text>
<text x="174" y="265.9">www.vishay.com</text>
<text x="25" y="270.1">Rev. 1.3, 28-Nov-06</text>
<text x="193.4" y="270.1">1</text>
</g>
<g font-size="2.2">
<text x="26.7" y="141.7">amb</text>
<text x="123.9" y="150.5">CEO</text>
<text x="123.9" y="155.2">ECO</text>
<text x="125" y="160">C</text>
<text x="69.9" y="164.7">amb</text>
<text x="125.1" y="164.7">tot</text>
<text x="126" y="169.5">j</text>
<text x="124.1" y="174.2">amb</text>
<text x="124.8" y="179">stg</text>
<text x="125.1" y="183.7">sd</text>
<text x="124.2" y="188.5">thJA</text>
<text x="26.7" y="206.5">amb</text>
<text x="69" y="215.3">C</text>
<text x="118.6" y="215.3">CEO</text>
<text x="70.1" y="223.1">CE</text>
<text x="70.1" y="227.8">CE</text>
<text x="118" y="223.1">CEO</text>
<text x="118.6" y="227.8">CEO</text>
<text x="70.1" y="232.6">v</text>
<text x="118.2" y="232.6">PCE</text>
<text x="70.1" y="236.6">CE</text>
<text x="70.1" y="241.4">v</text>
<text x="70.1" y="245.4">CE</text>
<text x="118.2" y="241.4">PCE</text>
<text x="120.2" y="254.4">p</text>
<text x="119.3" y="259.1">0.1</text>
</g>
<g font-size="1.3">
<text x="158.5" y="82.9">94</text>
<text x="160.4" y="82.9">8390</text>
</g>
</svg>
